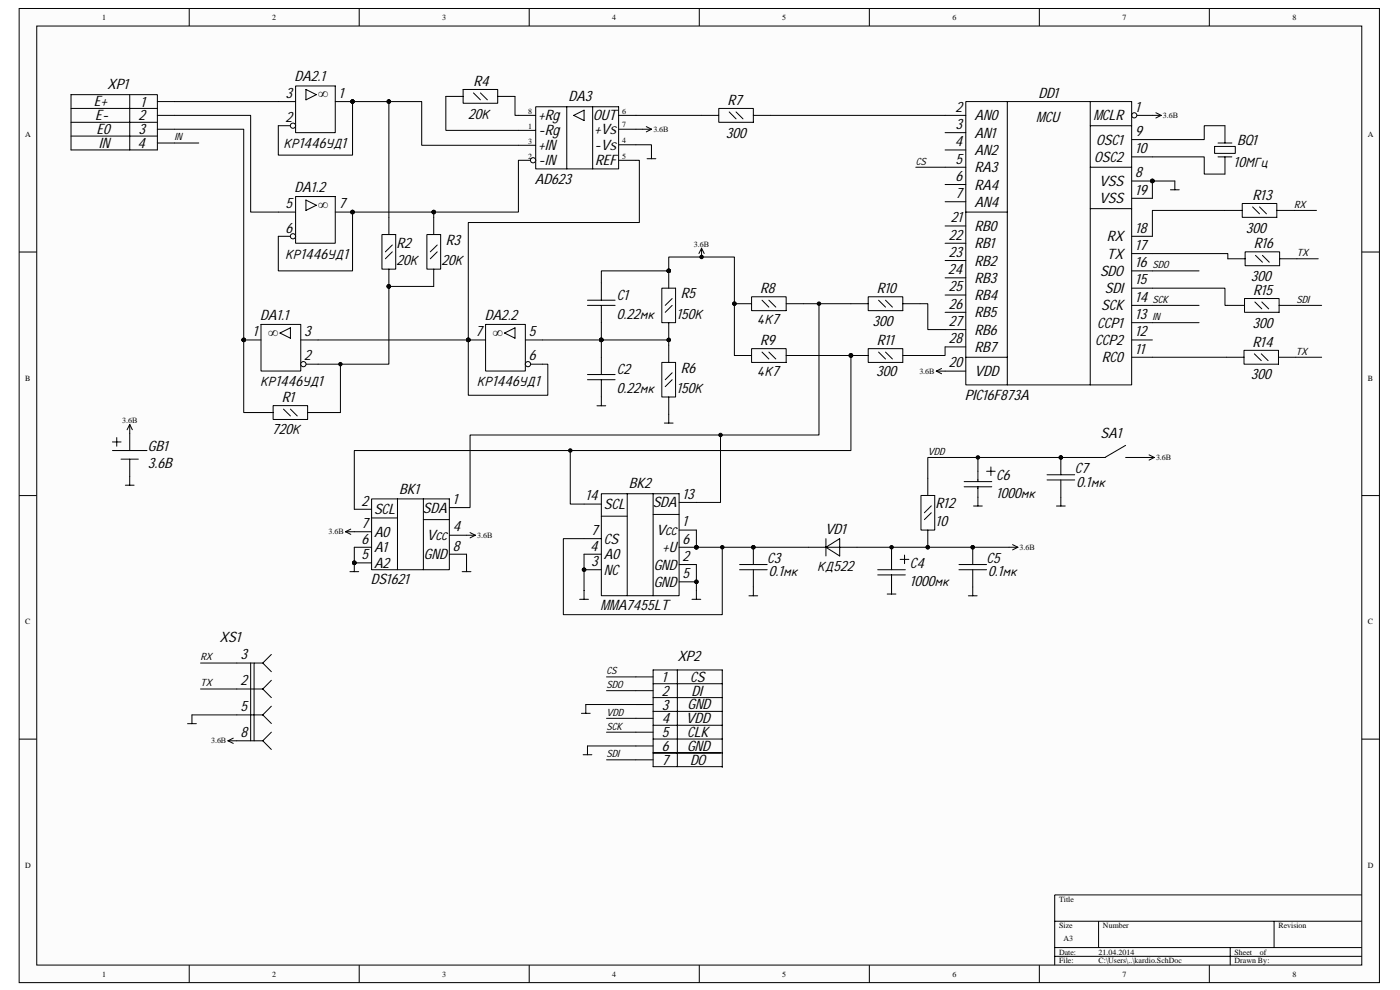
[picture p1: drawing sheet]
<svg xmlns="http://www.w3.org/2000/svg" width="297mm" height="210mm" viewBox="0 0 297 210" stroke-linecap="round" stroke-linejoin="round" font-family="sans-serif">
<path d="M4.1 1.8h288.5v206.6h-288.5z" fill="#fcfcfc"/>
<path d="M4.1 1.8h288.5v206.6h-288.5z" fill="none" stroke="#000" stroke-width=".21"/>
<path d="M7.8 5.5h281.1v199.2h-281.1z" fill="#fcfcfc"/>
<g fill="none" stroke="#000" stroke-width=".21">
<path d="M7.8 5.5h281.1v199.2h-281.1zM40.1 1.8v3.7M62.7 18.2h8.4v9.9h-8.4zM64.9 19l2.2 1.1-2.2 1.1zM76.2 1.8v3.7M112.3 1.8v3.7M148.3 1.8v3.7M184.4 1.8v3.7M220.5 1.8v3.7M256.6 1.8v3.7M59 26.7h3.7M59 21.5h3.7"/>
<path d="M4.1 53.5h3.7M288.9 53.5h3.7M4.1 105.1h3.7M288.9 105.1h3.7M4.1 156.8h3.7M288.9 156.8h3.7M223.7 195.4h65.2M233.1 195.4v5.6M270.3 195.4v5.6M288.9 189.8h-65.2v14.9M40.1 204.7v3.7M76.2 204.7v3.7"/>
<path d="M112.3 204.7v3.7M148.3 204.7v3.7M184.4 204.7v3.7M220.5 204.7v3.7M223.7 201h65.2M223.7 202.9h65.2M256.6 204.7v3.7M261 201v3.7"/>
</g>
<circle cx="62.2" cy="26.7" r=".55" fill="#fcfcfc" stroke="#000" stroke-width=".21"/>
<path d="M71.1 21.5h3.7M59 50.1h3.7M59 45h3.7M62.7 41.7h8.4v9.9h-8.4zM64.9 42.4l2.2 1.1-2.2 1.1z" fill="none" stroke="#000" stroke-width=".21"/>
<circle cx="74.8" cy="21.5" r=".36" fill="#000" stroke="#000" stroke-width=".21"/>
<circle cx="62.2" cy="50.1" r=".55" fill="#fcfcfc" stroke="#000" stroke-width=".21"/>
<path d="M71.1 45h3.7M55.4 68.8h8.4v9.9h-8.4zM59.4 70.6l2.2-1.1v2.2zM63.8 72.1h3.7M63.8 77.3h3.7" fill="none" stroke="#000" stroke-width=".21"/>
<circle cx="74.8" cy="45" r=".36" fill="#000" stroke="#000" stroke-width=".21"/>
<circle cx="64.4" cy="77.2" r=".55" fill="#fcfcfc" stroke="#000" stroke-width=".21"/>
<path d="M51.7 72.1h3.7M103 68.8h8.4v9.9h-8.4zM107 70.6l2.3-1.1v2.2zM111.4 77.3h3.7M111.4 72.1h3.7" fill="none" stroke="#000" stroke-width=".21"/>
<circle cx="51.7" cy="72.1" r=".37" fill="#000" stroke="#000" stroke-width=".21"/>
<circle cx="112" cy="77.2" r=".55" fill="#fcfcfc" stroke="#000" stroke-width=".21"/>
<g fill="none" stroke="#000" stroke-width=".21">
<path d="M15.1 20.1h18.3v11.7h-18.3zM15.1 25.9h18.3M15.1 28.9h18.3M15.1 23h18.3M27.5 20.1v11.7M33.4 21.5h25.6M33.4 24.5h19.8v20.5h5.8M33.4 27.4h18.3v44.7M33.4 30.3h3.7M110 24.5h3.6M110 30.8h3.6M110 34h3.6"/>
<path d="M110 27.7h3.6M113.6 22.6h17.6v13.2h-17.6zM120.2 22.6v13.2M121.7 24.5l2.2-1.1v2.2zM125.7 22.6v13.2M81 49.8h2.9v7.3h-2.9zM82.5 46.1v3.7M82.5 57.1v3.7M83.2 53.4l-1.4 1.5M83.2 52l-1.4 1.4M90.6 49.8h2.9v7.3h-2.9zM92 46.1v3.7"/>
<path d="M92 57.1v3.7M92.8 53.4l-1.5 1.5M92.8 52l-1.5 1.4M99.3 72.1h3.7"/>
</g>
<g fill="#000" stroke="#000" stroke-width=".21">
<circle cx="51.7" cy="72.1" r=".37"/>
<circle cx="82.5" cy="60.7" r=".36"/>
<circle cx="99.4" cy="72.1" r=".37"/>
</g>
<circle cx="113.1" cy="34" r=".55" fill="#fcfcfc" stroke="#000" stroke-width=".21"/>
<g fill="none" stroke="#000" stroke-width=".21">
<path d="M98.2 19h7.4v2.9h-7.4zM100.4 19.7l1.5 1.5M101.9 19.7l1.5 1.5M82.5 21.5h7v9.3h20.5M82.5 21.5h-7.7v11.4h-15.8v-6.2M82.5 21.5v24.6M98.2 20.5h-3.6v7.2h15.4M105.6 20.5h3.7v4h.7M110 34v11h-18M131.2 30.7h7v1.1M131.2 34h4.4v13.2h-36.3v24.9M131.2 24.5h3.7"/>
<path d="M136.4 27.4h-5.2M240.1 24.5h4.4M92 45h-17.2v12.5h-15.8v-7.4M92 45v1.1M141.9 57.5v3.6M51.7 72.1v15.4h6.2M67.5 72.1h31.8M72.2 77.3v10.2h-6.9M92 60.8h-9.5v16.5h-15M99.3 72.1v11.7h16.9v-6.5h-1.1M115.1 72.1h12.5M124.6 64.8h5.9"/>
<path d="M124.6 63.7h5.9M124.6 79.4h5.9M127.6 72.1h.1M127.6 72.1h14.3v4.8M127.6 60v3.7M127.6 64.8v14.6M140.4 61.1h2.9v7.3h-2.9zM140.4 76.9h2.9v7.3h-2.9zM141.9 68.4v3.7M142.6 64.8l-1.5 1.4M142.6 63.3l-1.5 1.5M142.6 79.1l-1.5 1.4"/>
<path d="M57.9 86h7.4v3h-7.4zM60.1 86.8l1.5 1.4M61.6 86.8l1.5 1.4M124.6 80.5h5.9M126.6 86.1h1.9M127.6 80.5v5.6M140.9 89.7h1.9M141.9 84.2v5.5M142.6 80.5l-1.5 1.5"/>
</g>
<g fill="#000" stroke="#000" stroke-width=".21">
<circle cx="74.8" cy="21.5" r=".36"/>
<circle cx="82.5" cy="21.5" r=".36"/>
<circle cx="74.8" cy="45" r=".36"/>
<circle cx="92" cy="45" r=".37"/>
<circle cx="141.9" cy="57.5" r=".37"/>
<circle cx="51.7" cy="72.1" r=".37"/>
<circle cx="72.2" cy="77.2" r=".36"/>
<circle cx="82.5" cy="60.7" r=".36"/>
<circle cx="99.4" cy="72.1" r=".37"/>
<circle cx="127.6" cy="72.1" r=".36"/>
<circle cx="141.9" cy="72.1" r=".37"/>
</g>
<circle cx="240.6" cy="24.5" r=".55" fill="#fcfcfc" stroke="#000" stroke-width=".21"/>
<g fill="none" stroke="#000" stroke-width=".21">
<path d="M37.1 30.3h5.1M134.9 24.5h17.6M136.4 27.4h1.8M137.1 26.9l1.1 .5M137.3 33.7h1.8M138.2 31.8v1.9M138.2 27.4l-1.1 .6M152.5 23h7.3v2.9h-7.3zM154.7 23.7l1.4 1.5M156.1 23.7l1.5 1.5M194.3 35.5h10.6M200.5 28.1h4.4"/>
<path d="M200.5 31.8h4.4M200.5 39.1h4.4M204.9 21.5h35.2v60.1h-35.2zM204.9 24.5h-45.1M213.7 21.5v60.1M231.3 35.5h8.8M231.3 26.7h8.8M231.3 21.5v60.1M240.1 38.4h9.1v1.9M240.1 29.6h4.4M240.1 33.3h4.4M244.5 24.5h1.8"/>
<path d="M244.5 38.4v3.7h-4.4M244.5 29.6h11v-2.9h4.4v3.6M244.5 33.3h11v3.6h4.4v-3.6M245.2 23.9l1.1 .6M246.3 24.5l-1.1 .5M257.7 31.1h4.4v1.4h-4.4zM258.4 33.3h2.9M258.4 30.3h2.9M148.8 52.7l-.5 1.1M148.8 52.7l.6 1.1M148.8 52.7v1.8M200.5 42.8h4.4"/>
<path d="M200.5 47.9h4.4M200.5 51.6h4.4M200.5 55.3h4.4M200.5 58.9h4.4M204.9 45h8.8M231.3 44.3h8.8M240.1 53.8h20.4v1.1h3.6M240.1 57.5h14.3M240.1 50.1h4.4M248.3 40.3h1.9M263.5 43.2h7.4v2.9h-7.4zM263.5 44.6h-19v5.5"/>
<path d="M264.1 53.4h7.4v3h-7.4zM265.7 43.9l1.5 1.5M266.3 54.2l1.5 1.4M267.2 43.9l1.5 1.5M267.8 54.2l1.5 1.4M271.5 54.9h8.2M279.3 44.6h-8.4M127.6 60v-2.5h14.3v-3h13.9v20.9h3.6M155.8 64.4h3.6M159.4 63h7.4v2.9h-7.4zM159.4 74h7.4v2.9h-7.4zM161.7 63.7l1.4 1.5"/>
<path d="M161.7 74.7l1.4 1.5M163.1 63.7l1.5 1.5M163.1 74.7l1.5 1.5M166.8 64.4h17.4M166.8 75.4h17.4M173.7 64.4v27.9h-74v15.4h-4.4M180.5 75.4v20.2h-105.3v12.4h3.6M184.2 63h7.3v2.9h-7.3zM184.2 74h7.3v2.9h-7.3zM186.4 63.7l1.5 1.5M186.4 74.7l1.5 1.5M187.9 63.7l1.4 1.5"/>
<path d="M187.9 74.7l1.4 1.5M191.5 64.4h5.3v5.5h8.1M198.6 78.7l1.1 .6M199.7 78.2l-1.1 .5M200.5 62.6h4.4M200.5 66.2h4.4M204.9 75.8h8.8M204.9 73.6h-4.4v1.8h-9M204.9 78.7h-6.3M240.1 61.1h19.8v3.7h4.1M240.1 75.8h23.8M240.1 72.1h4.4"/>
<path d="M240.1 68.4h14.3M240.1 64.8h14.3M263.9 74.3h7.3v3h-7.3zM264 63.3h7.4v2.9h-7.4zM266.1 75.1l1.5 1.4M266.2 64.1l1.5 1.4M267.6 75.1l1.4 1.4M267.7 64.1l1.5 1.4M280.4 75.8h-9.2M280.4 64.8h-9M23.9 95.6h7.3M23.9 93.7h1.8"/>
<path d="M24.8 92.8v1.9M25.7 97.4h3.6M27.5 90l-.5 1.2M27.5 90l.6 1.2M27.5 97.4v5.5M27.5 90v5.6M121 95.6v11.3h6.6M152.9 92.3v14.3h-8.8M207.5 97v5.2M209.3 100h1.8M210.2 99.1v1.8M225 97v3.7"/>
<path d="M238.8 94.5l-4.4 2.5h-37.6v8.1M238.8 97h6.1M243.8 96.5l1.1 .5M244.9 97l-1.1 .6M26.6 102.9h1.9M73.3 112.8l1.1 .5M74.4 112.2l-1.1 .6M75.2 119.4h3.6M78.8 109.9h5.5M78.8 116.1h-3.6v5.2M78.8 105.8h16.5v15.1h-16.5zM78.8 112.8h-5.5"/>
<path d="M84.3 105.8v15.1M89.8 110.2h5.5M89.8 105.8v15.1M95.3 117.6h3.7v3.7M95.3 113.5h5.5M99.7 113l1.1 .5M100.8 113.5l-1.1 .6M127.6 117.6h-3.7v9.5M127.6 109.5h5.5M127.6 104.7h16.5v21.7h-16.5zM127.6 114.3h-8.1v16.1h33.7v-14.3M133.1 104.7v21.7"/>
<path d="M138.6 109.1h5.5M138.6 104.7v21.7M144.1 116.1h71.8M144.1 112.4h3.6v3.7M144.1 119.8h3.6v7.3M156.9 119.8h5.9M159.8 116.1v3.7M175.2 116.1l2.9-1.8v3.6zM175.2 114.3v3.6M189.1 116.1v4.8M191 118.7h1.8M191.9 117.7v1.9"/>
<path d="M195.4 105.1h2.9v7.3h-2.9zM196.8 112.4v3.7M197.6 108.8l-1.5 1.4M197.6 107.3l-1.5 1.5M203.4 119.8h5.9M204.5 103.3h5.9M204.5 102.2h5.9M206.4 116.1v3.7M206.5 107.3h1.9M207.5 103.3v4M214.8 115.5l1.1 .6M215.9 116.1l-1.1 .5"/>
<path d="M222.1 100.7h5.9M222.1 101.8h5.9M224.1 107.3h1.9M225.1 101.8l-.1 5.5M57.6 138.8l-1.9 1.8M74.2 121.3h1.9M98 121.3h1.9M123 127.1h1.8M123.9 120.9h3.7M144.1 123.4h3.6M146.8 127.1h1.9M156.9 120.9h5.9"/>
<path d="M158.9 126.4h1.8M159.8 120.9v5.5M186.2 120.9h5.9M186.2 122h5.9M188.2 126h1.9M189.1 122v4M203.4 120.9h5.9M205.4 126.4h1.9M206.4 120.9v5.5M39.8 153.5h1.9M42.5 140.6h11.4M48.4 157.1l1.1 .6"/>
<path d="M49.5 156.6l-1.1 .5M53.2 140.6v16.5M55.7 140.6h-1.8v16.5M55.7 157.1h-7.3M55.7 157.1l1.9 1.9M55.7 151.6h-15v1.9M55.7 146.2h-13.2M55.7 151.6l1.9 1.9M55.7 146.2l1.9 1.8M55.7 140.6l1.9 1.9M57.6 155.3l-1.9 1.8M57.6 149.8l-1.9 1.8"/>
<path d="M57.6 144.3l-1.9 1.9M123.3 151.3h1.9M128.7 152.4h9.9M128.7 143.6h9.9M128.7 146.5h9.9M138.6 149.4h-14.3v1.9M138.6 155.3h-9.9M138.6 158.2h-14v1.9M138.6 145h14.6M138.6 148h14.6M138.6 159.7h14.6M138.6 153.8h14.6"/>
<path d="M138.6 156.8h14.6M138.6 150.9h14.6M143.7 142.1v20.5M123.7 160.1h1.9M128.7 161.2h9.9M153.2 162.6h-14.6v-20.5h14.6v20.7"/>
</g>
<g fill="#000" stroke="#000" stroke-width=".21">
<circle cx="244.5" cy="38.4" r=".37"/>
<circle cx="141.9" cy="57.5" r=".37"/>
<circle cx="148.8" cy="54.5" r=".37"/>
<circle cx="155.8" cy="64.4" r=".37"/>
<circle cx="173.7" cy="64.4" r=".37"/>
<circle cx="180.5" cy="75.4" r=".37"/>
<circle cx="121" cy="95.6" r=".37"/>
<circle cx="152.9" cy="92.3" r=".37"/>
<circle cx="207.5" cy="97" r=".37"/>
<circle cx="225.1" cy="97" r=".37"/>
<circle cx="75.2" cy="119.4" r=".37"/>
<circle cx="147.7" cy="116.1" r=".37"/>
<circle cx="153.2" cy="116.1" r=".37"/>
<circle cx="159.8" cy="116.1" r=".37"/>
<circle cx="189.1" cy="116.1" r=".37"/>
<circle cx="196.8" cy="116.1" r=".36"/>
<circle cx="206.3" cy="116.1" r=".36"/>
<circle cx="123.9" cy="120.8" r=".37"/>
<circle cx="147.7" cy="123.4" r=".37"/>
</g>
<g font-size="3">
<text x="62.5" y="17.3">DA2.1</text>
<text x="19.9" y="22.6">E+</text>
<text x="22.8" y="18.9">XP1</text>
<text x="29.8" y="22.6">1</text>
<text x="60.5" y="20.8">3</text>
<text x="67.5" y="20.9">∞</text>
<text x="71.9" y="20.8">1</text>
<text x="100.4" y="18.2">R4</text>
<text x="120.6" y="21.5">DA3</text>
<text x="154.3" y="22.2">R7</text>
<text x="202.7" y="23.7">2</text>
<text x="220.3" y="20.8">DD1</text>
<text x="240.8" y="23.7">1</text>
<text x="20.2" y="25.5">E-</text>
<text x="20.5" y="28.5">E0</text>
<text x="29.4" y="25.5">2</text>
<text x="29.4" y="28.5">3</text>
<text x="60.5" y="25.9">2</text>
<text x="99.3" y="25.2">20К</text>
<text x="114.2" y="28.7">-Rg</text>
<text x="114.2" y="25.5">+Rg</text>
<text x="125.8" y="25.5">OUT</text>
<text x="126" y="28.5">+Vs</text>
<text x="154" y="29.2">300</text>
<text x="202.7" y="27.4">3</text>
<text x="206.7" y="25.5">AN0</text>
<text x="206.7" y="29.2">AN1</text>
<text x="219.8" y="25.9">MCU</text>
<text x="231.9" y="25.5">MCLR</text>
<text x="240.8" y="28.8">9</text>
<text x="21" y="31.3">IN</text>
<text x="29.2" y="31.4">4</text>
<text x="60.1" y="31.4">КР1446УД1</text>
<text x="114.2" y="31.9">+IN</text>
<text x="114.2" y="35.1">-IN</text>
<text x="126" y="31.8">-Vs</text>
<text x="126.3" y="35.1">REF</text>
<text x="202.5" y="31">4</text>
<text x="202.7" y="34.7">5</text>
<text x="206.7" y="32.9">AN2</text>
<text x="232.1" y="34.3">OSC2</text>
<text x="232.6" y="30.7">OSC1</text>
<text x="240.8" y="32.5">10</text>
<text x="261.7" y="35.4">10МГц</text>
<text x="262.4" y="30.7">BQ1</text>
<text x="62.5" y="40.7">DA1.2</text>
<text x="113.5" y="39">AD623</text>
<text x="202.7" y="38.4">6</text>
<text x="206.7" y="36.5">RA3</text>
<text x="206.7" y="40.2">RA4</text>
<text x="233.2" y="39.5">VSS</text>
<text x="240.8" y="37.6">8</text>
<text x="240.8" y="41.3">19</text>
<text x="60.5" y="44.2">5</text>
<text x="67.5" y="44.3">∞</text>
<text x="71.9" y="44.2">7</text>
<text x="201.7" y="47.1">21</text>
<text x="202.7" y="42">7</text>
<text x="206.7" y="43.9">AN4</text>
<text x="233.2" y="43.1">VSS</text>
<text x="265.7" y="42.4">R13</text>
<text x="60.5" y="49.3">6</text>
<text x="84.1" y="52.5">R2</text>
<text x="94.6" y="51.9">R3</text>
<text x="201.3" y="50.8">22</text>
<text x="206.7" y="49">RB0</text>
<text x="206.7" y="52.7">RB1</text>
<text x="234.8" y="51.2">RX</text>
<text x="240.8" y="53">17</text>
<text x="240.8" y="49.3">18</text>
<text x="264.3" y="49.3">300</text>
<text x="266" y="52.6">R16</text>
<text x="60.5" y="54.8">КР1446УД1</text>
<text x="84.1" y="56.2">20К</text>
<text x="93.7" y="56.2">20К</text>
<text x="201.1" y="58.1">24</text>
<text x="201.3" y="54.5">23</text>
<text x="206.7" y="56.3">RB2</text>
<text x="233.4" y="58.5">SDO</text>
<text x="234.8" y="54.9">TX</text>
<text x="240.8" y="56.7">16</text>
<text x="265.4" y="59.6">300</text>
<text x="130.9" y="63.6">C1</text>
<text x="144.4" y="63.3">R5</text>
<text x="161.3" y="62.2">R8</text>
<text x="186" y="62.2">R10</text>
<text x="201.3" y="61.8">25</text>
<text x="201.3" y="65.5">26</text>
<text x="206.7" y="60">RB3</text>
<text x="206.7" y="63.7">RB4</text>
<text x="233.6" y="65.9">SCK</text>
<text x="234.4" y="62.2">SDI</text>
<text x="240.8" y="64">14</text>
<text x="240.8" y="60.3">15</text>
<text x="265.9" y="62.5">R15</text>
<text x="53.6" y="71.3">1</text>
<text x="55.2" y="67.8">DA1.1</text>
<text x="56.9" y="71.5">∞</text>
<text x="64.5" y="71.3">3</text>
<text x="100.9" y="71.3">7</text>
<text x="102.8" y="67.8">DA2.2</text>
<text x="104.5" y="71.5">∞</text>
<text x="112.2" y="71.3">5</text>
<text x="130.9" y="67.7">0.22мк</text>
<text x="143.5" y="67.6">150К</text>
<text x="160.6" y="68.8">4К7</text>
<text x="185.1" y="69.1">300</text>
<text x="201.3" y="69.1">27</text>
<text x="206.7" y="67.3">RB5</text>
<text x="206.7" y="71">RB6</text>
<text x="232.8" y="69.5">CCP1</text>
<text x="240.8" y="71.3">12</text>
<text x="240.8" y="67.7">13</text>
<text x="265.7" y="69.5">300</text>
<text x="64.5" y="76.5">2</text>
<text x="112.2" y="76.5">6</text>
<text x="161.3" y="73.2">R9</text>
<text x="186" y="73.2">R11</text>
<text x="201.3" y="77.9">20</text>
<text x="201.3" y="72.8">28</text>
<text x="206.7" y="74.7">RB7</text>
<text x="232.3" y="73.2">CCP2</text>
<text x="233.8" y="76.9">RC0</text>
<text x="240.8" y="75">11</text>
<text x="265.7" y="73.5">R14</text>
<text x="55.2" y="81.8">КР1446УД1</text>
<text x="101.2" y="82">КР1446УД1</text>
<text x="130.9" y="79.4">C2</text>
<text x="130.9" y="83.4">0.22мк</text>
<text x="143.5" y="83.4">150К</text>
<text x="144.4" y="79">R6</text>
<text x="160.6" y="79.8">4К7</text>
<text x="185.8" y="79.8">300</text>
<text x="206.7" y="79.8">VDD</text>
<text x="265.4" y="80.5">300</text>
<text x="59.8" y="85.3">R1</text>
<text x="204.7" y="84.8">PIC16F873A</text>
<text x="31.4" y="95.6">GB1</text>
<text x="57.8" y="92.1">720К</text>
<text x="233.5" y="93">SA1</text>
<text x="31.4" y="99.3">3.6B</text>
<text x="211.3" y="101.8">C6</text>
<text x="228" y="100.3">C7</text>
<text x="76.7" y="107.2">2</text>
<text x="84.7" y="104.7">BK1</text>
<text x="96" y="106.9">1</text>
<text x="124.2" y="106.1">14</text>
<text x="133.4" y="103.6">BK2</text>
<text x="138.5" y="107.6">SDA</text>
<text x="144.8" y="105.8">13</text>
<text x="198.5" y="107.9">R12</text>
<text x="211.3" y="105.5">1000мк</text>
<text x="228.4" y="103.2">0.1мк</text>
<text x="76.7" y="112">7</text>
<text x="79.3" y="113.9">A0</text>
<text x="79.3" y="109.1">SCL</text>
<text x="89.7" y="108.7">SDA</text>
<text x="96" y="112.7">4</text>
<text x="125.4" y="113.5">7</text>
<text x="128.1" y="108">SCL</text>
<text x="139.3" y="113.5">Vcc</text>
<text x="144.8" y="111.6">1</text>
<text x="175" y="113.3">VD1</text>
<text x="198.5" y="111.6">10</text>
<text x="76.7" y="115.3">6</text>
<text x="76.7" y="118.6">5</text>
<text x="79.3" y="117.2">A1</text>
<text x="89.9" y="118.6">GND</text>
<text x="90.5" y="114.6">Vcc</text>
<text x="96" y="116.8">8</text>
<text x="125.2" y="116.8">4</text>
<text x="128.1" y="115.3">CS</text>
<text x="128.1" y="118.6">A0</text>
<text x="140.5" y="117.2">+U</text>
<text x="144.8" y="115.3">6</text>
<text x="144.8" y="119">2</text>
<text x="162.7" y="119.3">C3</text>
<text x="209.3" y="119.3">C5</text>
<text x="78.6" y="124">DS1621</text>
<text x="79.3" y="120.5">A2</text>
<text x="125.4" y="120.1">3</text>
<text x="128.1" y="121.9">NC</text>
<text x="138.7" y="120.8">GND</text>
<text x="138.7" y="124.5">GND</text>
<text x="144.8" y="122.6">5</text>
<text x="163.1" y="122.3">0.1мк</text>
<text x="173.4" y="121.2">КД522</text>
<text x="193" y="120.5">C4</text>
<text x="193" y="124.2">1000мк</text>
<text x="209.7" y="122.3">0.1мк</text>
<text x="127.4" y="129.5">MMA7455LT</text>
<text x="46.6" y="136.2">XS1</text>
<text x="51" y="139.9">3</text>
<text x="143.7" y="140.2">XP2</text>
<text x="51" y="145.4">2</text>
<text x="140.4" y="144.7">1</text>
<text x="140.4" y="147.6">2</text>
<text x="146.4" y="144.6">CS</text>
<text x="146.7" y="147.6">DI</text>
<text x="51" y="150.9">5</text>
<text x="140.4" y="150.5">3</text>
<text x="140.4" y="153.5">4</text>
<text x="145.5" y="153.4">VDD</text>
<text x="145.8" y="150.5">GND</text>
<text x="51" y="156.4">8</text>
<text x="140.4" y="156.4">5</text>
<text x="140.4" y="159.3">6</text>
<text x="145.7" y="159.2">GND</text>
<text x="145.7" y="156.4">CLK</text>
<text x="140.4" y="162.3">7</text>
<text x="146.4" y="162.2">DO</text>
</g>
<g font-size="2.1">
<text x="37.1" y="29.8">IN</text>
<text x="194.3" y="34.9">CS</text>
<text x="274.5" y="44.1">RX</text>
<text x="244.5" y="56.9">SDO</text>
<text x="275.1" y="54.3">TX</text>
<text x="244.5" y="64.2">SCK</text>
<text x="275" y="64.2">SDI</text>
<text x="244.5" y="67.9">IN</text>
<text x="274.9" y="75.2">TX</text>
<text x="196.8" y="96.5">VDD</text>
<text x="42.5" y="140.1">RX</text>
<text x="128.7" y="143">CS</text>
<text x="42.5" y="145.6">TX</text>
<text x="128.7" y="146">SDO</text>
<text x="128.7" y="151.8">VDD</text>
<text x="128.7" y="154.8">SCK</text>
<text x="128.7" y="160.6">SDI</text>
</g>
<g font-size="1.7">
<text x="21.7" y="4.2">1</text>
<text x="57.8" y="4.2">2</text>
<text x="93.8" y="4.2">3</text>
<text x="129.9" y="4.2">4</text>
<text x="166" y="4.2">5</text>
<text x="202" y="4.2">6</text>
<text x="238.1" y="4.2">7</text>
<text x="274.2" y="4.2">8</text>
<text x="5.3" y="29.1">A</text>
<text x="112.1" y="27.3">1</text>
<text x="112.1" y="24.1">8</text>
<text x="132" y="27">7</text>
<text x="132" y="24.1">6</text>
<text x="138.6" y="28">3.6В</text>
<text x="246.7" y="25">3.6В</text>
<text x="290.2" y="29.1">A</text>
<text x="112.1" y="30.5">3</text>
<text x="112.1" y="33.6">2</text>
<text x="132" y="30.3">4</text>
<text x="132" y="33.6">5</text>
<text x="147.2" y="52.3">3.6В</text>
<text x="5.4" y="80.8">B</text>
<text x="195" y="79.3">3.6В</text>
<text x="290.2" y="80.8">B</text>
<text x="25.9" y="89.7">3.6В</text>
<text x="245.2" y="97.6">3.6В</text>
<text x="69.7" y="113.4">3.6В</text>
<text x="101.2" y="114.1">3.6В</text>
<text x="216.3" y="116.7">3.6В</text>
<text x="5.4" y="132.4">C</text>
<text x="290.2" y="132.4">C</text>
<text x="44.8" y="157.7">3.6В</text>
<text x="5.3" y="184.1">D</text>
<text x="290.2" y="184.1">D</text>
<text x="224.7" y="191.3">Title</text>
<text x="224.7" y="196.9">Size</text>
<text x="234" y="196.9">Number</text>
<text x="271.2" y="196.9">Revision</text>
<text x="224.7" y="202.5">Date:</text>
<text x="225.6" y="199.7">A3</text>
<text x="233.1" y="202.5">21.04.2014</text>
<text x="261.9" y="202.5">Sheet</text>
<text x="267.3" y="202.5">of</text>
<text x="21.7" y="207.2">1</text>
<text x="57.8" y="207.2">2</text>
<text x="93.8" y="207.2">3</text>
<text x="129.9" y="207.2">4</text>
<text x="166" y="207.2">5</text>
<text x="202" y="207.2">6</text>
<text x="224.7" y="204.4">File:</text>
<text x="233.1" y="204.4">C:\Users\..\kardio.SchDoc</text>
<text x="238.1" y="207.2">7</text>
<text x="261.9" y="204.4">Drawn By:</text>
<text x="274.2" y="207.2">8</text>
</g>
</svg>
